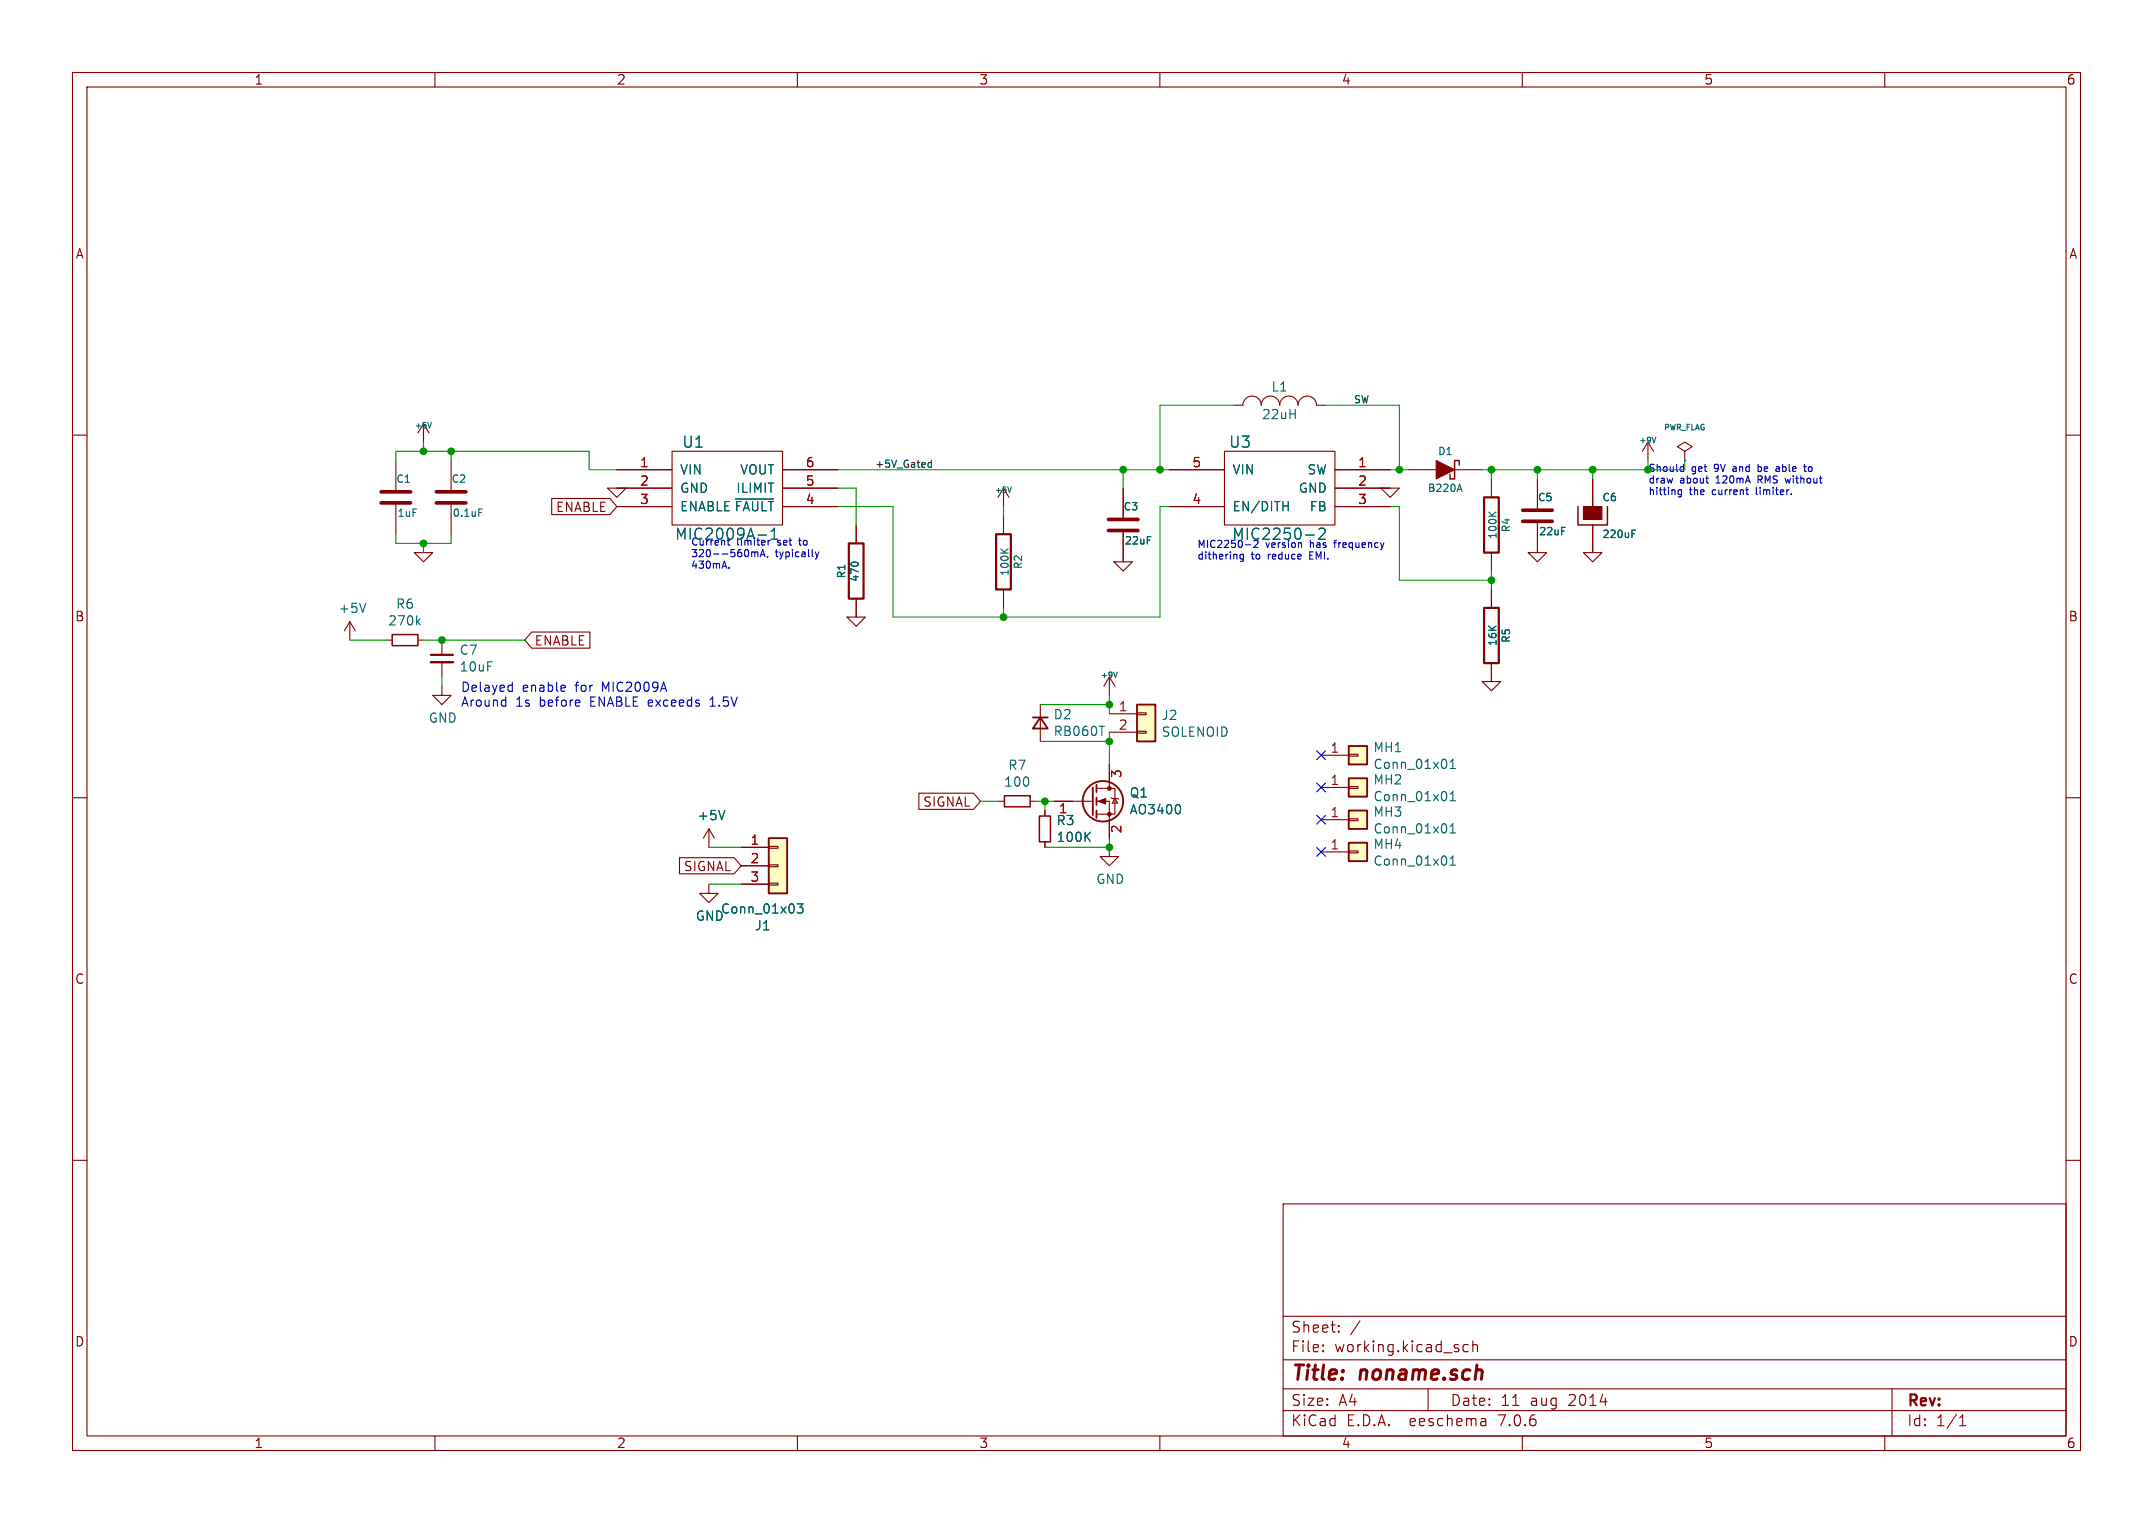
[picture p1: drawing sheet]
<svg xmlns="http://www.w3.org/2000/svg" width="297mm" height="210mm" viewBox="0 0 297 210" stroke-linecap="round" stroke-linejoin="round" font-family="sans-serif">
<g fill="none" stroke="#840000" stroke-width=".15">
<path d="M10 10h277v190h-277zM12 12h273v186h-273zM60 10v2M110 10v2M160 10v2M210 10v2M260 10v2M10 60h2M58.4 58.4l-.7 1.3M58.4 58.4v2.6M58.4 58.4l.8 1.3M170.2 55.9h1.2a1.27 1.27 0 0 1 1.3-1.3 1.27 1.27 0 0 1 1.3 1.3 1.27 1.27 0 0 1 1.3-1.3 1.27 1.27 0 0 1 1.2 1.3 1.27 1.27 0 0 1 1.3-1.3 1.27 1.27 0 0 1 1.3 1.3 1.27 1.27 0 0 1 1.2-1.3 1.27 1.27 0 0 1 1.3 1.3h1.3"/>
<path d="M285 60h2M54.6 63.5v4.3M54.6 69.3v4.4M57.1 76.2h2.6l-1.3 1.3zM62.2 63.5v4.3M62.2 69.3v4.4M76.1 68.7h8l1 1.2-1 1.1h-8zM83.8 67.3h2.6l-1.3 1.3zM85.1 64.8h7.6M85.1 67.3h7.6M85.1 69.9h7.6M92.7 62.2h15.2v10.2h-15.2z"/>
<path d="M107.9 64.8h7.7M107.9 67.3h7.7M107.9 69.9h7.7M118.1 72.4v2.5M138.4 67.3l-.7 1.3M138.4 67.3v2.6M138.4 71.1v2.6M138.4 67.3l.8 1.3M153.7 77.5h2.5l-1.3 1.2zM154.9 67.3v4.3M154.9 73.2v4.3M161.3 64.8h7.6"/>
<path d="M161.3 69.9h7.6M168.9 62.2h15.2v10.2h-15.2zM184.1 64.8h7.7M184.1 67.3h7.7M184.1 69.9h7.7M190.5 67.3h2.5l-1.2 1.3zM194.3 64.8h3.8M200.7 64.8h3.8M205.7 66v2.6M205.7 76.2v2.5M210.8 76.2h2.6l-1.3 1.3zM212.1 66v4.4"/>
<path d="M212.1 71.9v4.3M218.4 76.2h2.6l-1.3 1.3zM219.7 66v3.9M219.7 72.4v3.8M227.3 61l-.7 1.2M227.3 61v2.5M227.3 61l.8 1.2M232.4 62.2l1-.6-1-.6-1 .6 1 .6v1.3M232.4 63.5h.1M48.3 85.7l-.8 1.3M48.3 85.7v2.6M48.3 85.7l.7 1.3"/>
<path d="M53.3 88.3h.8M57.7 88.3h.7M61 94.6v1.3h1.2l-1.2 1.3-1.3-1.3h1.3M61 88.3v2M61 91.3v2M73.3 87.2h8.1v2.2h-8.1l-.9-1.1zM116.8 85.1h2.6l-1.3 1.3zM118.1 82.6v2.5M138.4 81.3v2.5M143.5 97.2v5M153 93.3l-.7 1.3M153 93.3v2.6"/>
<path d="M153 93.3l.8 1.3M153 98.4h3.8M156.8 98.3h1.3v.3h-1.3zM204.5 94h2.5l-1.3 1.3zM205.7 81.3v2.5M205.7 91.4v2.6M10 110h2M93.7 118.3h7.6l.9 1.1-.9 1.1h-7.6zM97.8 114.3l-.8 1.3M97.8 114.3v2.5M97.8 114.3l.8 1.3M102.2 116.8h3.8"/>
<path d="M102.2 119.4h3.8M106 119.3h1.3v.2h-1.3zM106 116.7h1.3v.3h-1.3zM126.8 109.4h7.5l1 1.1-1 1.1h-7.5zM137.8 110.5h.8M142.1 110.5h.8M144.1 111.8v.7M144.1 116.1v.7M145.4 110.5h5.3M151.3 110.5h1.7v5.1M151.3 108.7h2.5v3.6h-2.5M153 116.8v1.3h1.3l-1.3 1.3-1.2-1.3h1.2"/>
<path d="M153 105.4v3.3M153 101h3.8M153.3 110l.1 .1h.8l.1 .1M153.8 110.1l.4 .6h-.8zM156.8 100.8h1.3v.3h-1.3zM182.2 113h3.9M182.2 117.5h3.9M182.2 108.6h3.9M182.2 104.1h3.9M186.1 112.9h1.2v.3h-1.2zM186.1 117.3h1.2v.3h-1.2zM186.1 108.5h1.2v.2h-1.2z"/>
<path d="M186.1 104h1.2v.3h-1.2zM285 110h2M97.8 121.9v1.3h1.3l-1.3 1.3-1.3-1.3h1.3M102.2 121.9h3.8M106 121.8h1.3v.2h-1.3zM10 160h2M285 160h2M177 166h108v32h-108zM60 198v2M110 198v2M160 198v2M177 194.5h108"/>
<path d="M177 191.5h108M177 187.5h108M177 181.5h108M182.5 186.3h.1l-.1 .1M182.5 186.3v.1M182.5 185.5v.1M182.5 185.5h.1l-.1 .1M184.7 183.6v.1M184.7 183.6h-.1l.1 .1M184.7 182.8v.1M184.7 182.8h-.1l.1 .1M187.6 182.1l-1.3 2"/>
<path d="M197 191.5v3M202.5 185.5l-.4-.1-.3 .3v.4l.2 .2 .1 .1 .4-.1M203.2 185.5a.37 .37 0 0 1 .6 .1v.8M203.2 184.9v1.5M204.9 195.7l.1 .9M205 196.5l-.2 .1M205 196h-.2M210 198v2M260 198v2M261 191.5v6.5M270.3 196.6h.9M270.3 195.5l.4-.4v1.5"/>
</g>
<g fill="none" stroke="#006464" stroke-width=".15">
<path d="M59.5 58.3l-.2 .7M66.1 70.2h.4M101.5 68.8h5.2M104.6 73.8h1.1M106.4 74.4h.9M106.4 73.3l.4-.5v1.6M117.6 77.6h.6M138.1 75.7l.5 .6M139.1 75.7l-.6 .4M139.5 67.1l-.2 .8M158.3 74h.5M177 69.8h.7"/>
<path d="M177.7 69.2v1.2M180.1 73.8h1.2M181.9 73l.3-.2 .5 .1a.41 .41 0 0 1 0 .6l-.8 .9M201.3 66.8l.4 1M205.4 70.6l.5 .6M206.4 70.6l-.6 .4M215.4 72.7h.5M225.1 73.6h.4M225.1 73.1h.5M228.4 60.3l-.2 .8M50.5 83.2l-.5 1.3M57.6 85.7l.4 .5"/>
<path d="M58 85.3l-.5 .5M154.1 92.7l-.2 .7M100 111.8l-.4 1.2M149.9 115.3l.5 .7M150.4 114.8l-.7 .7M151.6 100.1h.8M162.7 111.1l.2 .3-.2 .7M200.1 114.9h.7M200.1 105.1l.3-.4v1.3M200.1 109.5l.3-.4v1.3M200.1 113.9l.3-.3v1.3M200.1 118.4l.3-.4v1.3"/>
<path d="M200.1 119.3h.7M200.1 110.4h.7M200.1 106h.7M110 124.6h.8l-.5 .5 .4 .1v.6l-.2 .1h-.3l-.2-.1"/>
</g>
<g fill="none" stroke="#840000" stroke-width=".25">
<path d="M142.5 98.9h2M143.5 98.9l1 1.6h-2zM156.8 97.2h2.6v5h-2.6zM106 115.6h2.6v7.6h-2.6zM150.7 108.6v3.8M151.3 108.2v1M151.3 110v1M151.3 111.8v1M186.1 111.8h2.5v2.5h-2.5zM186.1 116.2h2.5v2.5h-2.5zM186.1 107.3h2.5v2.6h-2.5zM186.1 102.9h2.5v2.5h-2.5z"/>
<circle cx="152.1" cy="110.5" r="2.79"/>
</g>
<path d="M59.4 91.3h3.1" fill="none" stroke="#840000" stroke-width=".33"/>
<path d="M117.1 74.9h2v7.7h-2zM137.4 73.7h2v7.6h-2zM204.7 68.6h2.1v7.6h-2.1zM59.4 90.3h3.1M204.7 83.8h2.1v7.6h-2.1z" fill="none" stroke="#840000" stroke-width=".3"/>
<path d="M201.3 64.1v-.6h-.6v2.5h-.7v-.6M217.7 69.9v2.5h4v-2.5M54.1 87.5h3.6v1.5h-3.6zM138.6 109.7h3.5v1.6h-3.5zM143.4 112.5h1.5v3.6h-1.5z" fill="none" stroke="#840000" stroke-width=".2"/>
<g fill="#840000" stroke="#840000" stroke-width=".15">
<path d="M218.4 69.9h2.6v1.7h-2.6z"/>
<path d="M151.5 110.5l1-.4v.8z"/>
<path d="M198.1 63.5l2.6 1.3-2.6 1.2z"/>
<circle cx="153" cy="112.3" r=".25"/>
<circle cx="153" cy="108.7" r=".25"/>
</g>
<g fill="#ffffc2" stroke="#ffffc2" stroke-width=".14">
<path d="M186.1 111.8h2.5v2.5h-2.5z"/>
<path d="M156.8 97.2h2.6v5h-2.6z"/>
<path d="M106 115.6h2.6v7.6h-2.6z"/>
<path d="M186.1 116.2h2.5v2.5h-2.5z"/>
<path d="M186.1 107.3h2.5v2.6h-2.5z"/>
<path d="M186.1 102.9h2.5v2.5h-2.5z"/>
</g>
<path d="M52.6 69.3h4M52.6 67.8h4M60.2 69.3h4.1M60.2 67.8h4.1M152.9 73.2h4.1M152.9 71.6h4.1M210.1 71.9h4M210.1 70.4h4" fill="none" stroke="#840000" stroke-width=".51"/>
<path d="M128.1 64.3l.1 .1h.3M128.5 63.4v1M128.5 63.8h-.3l-.1 .1" fill="none" stroke="#0f0f0f" stroke-width=".15"/>
<g fill="none" stroke="#0000c2" stroke-width=".15">
<path d="M100.6 78.3v.1M103.7 76.1v.7M103.7 76.2l.3-.1 .1 .1M104.1 76.2l.2-.1 .2 .1v.6M104.1 76.2v.6M104.9 76.8l.3-1 .3 1M105 76.5h.4M105.9 76.7l-.1 .2M106 74.5v.7M106.2 74.5l-.2 .2M110.2 74.5h.3M112.5 76.1l.2 .7"/>
<path d="M112.7 76.8l-.2 .3M112.9 76.1l-.2 .7M171.5 76.4v.8l-.2 .2h-.2M171.5 76.5l-.3-.1-.2 .2 .1 .4h.4M173.5 74.9l-.6 .6h.6M179.5 75v.5M180.7 76.1v1h.4M180.7 76.6h.3M184 74.8h.4M232 64.4h.2M232 67.5v.8l-.2 .2h-.3M232 67.6l-.3-.1-.2 .2 .1 .5h.4"/>
<path d="M232.2 64v1M232.2 65h-.2M239.2 64.4h-.1M239.2 64.6l-.2 .2 .2 .2M240.8 67.5h.4M241.1 68.2h.1M242.3 67.2v.9l.1 .1M242.5 66.1h.4M242.5 65h.4M242.5 64.4h.4M242.5 64v1M242.9 65.6h-.4v1"/>
<path d="M245.1 64.4h.3v.6M245.4 65h-.3M245.4 64.6h-.3M246.6 66.1l-.2 .5M248.8 64.4h.4M249 65h.2M249.8 64.4h-.2l-.1 .1v.4l.3 .1M69.6 96.5l.2 .1M69.8 96.1v1.3M69.8 97.3l-.2 .1M70.3 94.5h.4M70.7 94.1v1.2"/>
<path d="M70.7 95.3h-.4M77.8 94.5h.1l.1 .3-.6 .1M77.9 95.3h-.1M98 97.4h.7M98.2 96.3l-.2 .2"/>
</g>
<g fill="none" stroke="#009600" stroke-width=".15">
<path d="M170.2 55.9h-10.2v8.9M182.9 55.9h10.1v8.9M54.6 63.5v-1.3h26.7v2.6h3.8M54.6 73.7v1.2h7.6v-1.2M58.4 61v1.2M58.4 74.9v1.3M62.2 62.2v1.3M115.6 64.8h45.7M115.6 69.9h7.6v15.2h36.8v-15.2h1.3M115.6 67.3h2.5v5.1M138.4 69.9v1.2M154.9 64.8v2.5"/>
<path d="M191.8 64.8h2.5M191.8 69.9h1.2v10.1h12.7M205.7 64.8v1.2M205.7 78.7v2.6M212.1 64.8v1.2M219.7 64.8v1.2M227.3 63.5v1.3M232.4 63.5v1.3h-27.9M48.3 88.3h5M58.4 88.3h14M61 93.3v1.3M138.4 83.8v1.3"/>
<path d="M143.5 97.2h9.5M153 95.9v2.5M97.8 116.8h4.4M135.3 110.5h2.5M142.9 110.5h2.5M143.5 102.2h9.5M144.1 110.5v1.3M153 101v4.4M153 115.6v1.2h-8.9M97.8 121.9h4.4"/>
</g>
<path d="M181.6 116.9l1.3 1.2M181.6 108l1.3 1.2M181.6 103.5l1.3 1.2M181.6 112.4l1.3 1.2M182.9 116.9l-1.3 1.2M182.9 108l-1.3 1.2M182.9 103.5l-1.3 1.2M182.9 112.4l-1.3 1.2" fill="none" stroke="#000084" stroke-width=".15"/>
<g fill="#009600" stroke="#009600" stroke-width=".15">
<circle cx="153" cy="116.8" r=".46"/>
<circle cx="160" cy="64.8" r=".46"/>
<circle cx="193" cy="64.8" r=".46"/>
<circle cx="154.9" cy="64.8" r=".46"/>
<circle cx="138.4" cy="85.1" r=".46"/>
<circle cx="153" cy="97.2" r=".46"/>
<circle cx="144.1" cy="110.5" r=".46"/>
<circle cx="153" cy="102.2" r=".46"/>
<circle cx="58.4" cy="74.9" r=".46"/>
<circle cx="61" cy="88.3" r=".46"/>
<circle cx="62.2" cy="62.2" r=".46"/>
<circle cx="58.4" cy="62.2" r=".46"/>
<circle cx="227.3" cy="64.8" r=".46"/>
<circle cx="219.7" cy="64.8" r=".46"/>
<circle cx="205.7" cy="64.8" r=".46"/>
<circle cx="212.1" cy="64.8" r=".46"/>
<circle cx="205.7" cy="80" r=".46"/>
</g>
<g font-size="2.8" fill="#840000">
<text x="178" y="190.9">Title:</text>
<text x="187.7" y="190.9">noname.sch</text>
</g>
<g font-size="2.1" fill="#006464">
<text x="94" y="62">U1</text>
<text x="169.5" y="62">U3</text>
<text x="93" y="74.7">MIC2009A-1</text>
<text x="169.9" y="74.7">MIC2250-2</text>
</g>
<g font-size="2.1" fill="#840000">
<text x="178" y="184">Sheet:</text>
<text x="178" y="186.7">File:</text>
<text x="184.1" y="186.7">working.kicad_sch</text>
<text x="178" y="196.9">KiCad</text>
<text x="178" y="194.1">Size:</text>
<text x="184.7" y="194.1">A4</text>
<text x="185.7" y="196.9">E.D.A.</text>
<text x="194.6" y="196.9">eeschema</text>
<text x="200" y="194.1">Date:</text>
<text x="207" y="196.9">7.0.6</text>
<text x="207" y="194.1">11</text>
<text x="211.2" y="194.1">aug</text>
<text x="216.5" y="194.1">2014</text>
<text x="263" y="194.3">Rev:</text>
<text x="263" y="196.9">Id:</text>
<text x="267.1" y="196.9">1/1</text>
</g>
<g font-size="1.8" fill="#840000">
<text x="35" y="11.9">1</text>
<text x="85" y="11.9">2</text>
<text x="135" y="11.9">3</text>
<text x="185" y="11.9">4</text>
<text x="235" y="11.9">5</text>
<text x="285" y="11.9">6</text>
<text x="10.3" y="35.9">A</text>
<text x="285.3" y="35.9">A</text>
<text x="76.6" y="70.8">ENABLE</text>
<text x="10.3" y="85.9">B</text>
<text x="73.7" y="89.2">ENABLE</text>
<text x="285.3" y="85.9">B</text>
<text x="127.3" y="111.4">SIGNAL</text>
<text x="94.2" y="120.3">SIGNAL</text>
<text x="10.3" y="135.9">C</text>
<text x="285.3" y="135.9">C</text>
<text x="10.3" y="185.9">D</text>
<text x="285.3" y="185.9">D</text>
<text x="35" y="199.9">1</text>
<text x="85" y="199.9">2</text>
<text x="135" y="199.9">3</text>
<text x="185" y="199.9">4</text>
<text x="235" y="199.9">5</text>
<text x="285" y="199.9">6</text>
</g>
<g font-size="1.8" fill="#006464">
<text x="174" y="58">22uH</text>
<text x="175.3" y="54.2">L1</text>
<text x="93.7" y="65.6">VIN</text>
<text x="102" y="65.6">VOUT</text>
<text x="169.9" y="65.6">VIN</text>
<text x="180.3" y="65.6">SW</text>
<text x="93.7" y="68.2">GND</text>
<text x="93.7" y="70.7">ENABLE ~{FAULT}</text>
<text x="101.5" y="68.2">ILIMIT</text>
<text x="169.9" y="70.7">EN/DITH</text>
<text x="179.1" y="68.2">GND</text>
<text x="180.6" y="70.7">FB</text>
<text x="46.6" y="84.7">+5V</text>
<text x="53.4" y="86.5">270k</text>
<text x="54.5" y="84.2">R6</text>
<text x="63.3" y="90.5">C7</text>
<text x="63.3" y="92.8">10uF</text>
<text x="59.1" y="99.9">GND</text>
<text x="145.2" y="99.4">D2</text>
<text x="145.2" y="101.7">RB060T</text>
<text x="160.2" y="99.5">J2</text>
<text x="160.2" y="101.8">SOLENOID</text>
<text x="139" y="106.4">R7</text>
<text x="189.4" y="106.2">Conn_01x01</text>
<text x="189.4" y="103.9">MH1</text>
<text x="96.1" y="113.3">+5V</text>
<text x="138.4" y="108.7">100</text>
<text x="145.7" y="114">R3</text>
<text x="146" y="112.5">1</text>
<text x="155.7" y="112.5">AO3400</text>
<text x="155.7" y="110.2">Q1</text>
<text x="189.4" y="110.7">Conn_01x01</text>
<text x="189.4" y="112.8">MH3</text>
<text x="189.4" y="108.4">MH2</text>
<text x="145.7" y="116.3">100K</text>
<text x="189.4" y="115.1">Conn_01x01</text>
<text x="189.4" y="119.6">Conn_01x01</text>
<text x="189.4" y="117.3">MH4</text>
<text x="151.1" y="122.1">GND</text>
<text x="95.9" y="127.2">GND</text>
<text x="99.4" y="126.2">Conn_01x03</text>
<text x="104" y="128.5">J1</text>
</g>
<g font-size="1.8" fill="#a90000">
<text x="88.2" y="64.5">1</text>
<text x="111.1" y="64.5">6</text>
<text x="164.4" y="64.5">5</text>
<text x="187.3" y="64.5">1</text>
<text x="88.2" y="67.1">2</text>
<text x="88.2" y="69.6">3</text>
<text x="111.1" y="69.6">4</text>
<text x="111.1" y="67.1">5</text>
<text x="164.4" y="69.6">4</text>
<text x="187.3" y="67.1">2</text>
<text x="187.3" y="69.6">3</text>
<text x="154.2" y="98.2">1</text>
<text x="154.2" y="100.7">2</text>
<text x="155" y="107.4" transform="rotate(-90 155 107.4)">3</text>
<text x="183.4" y="103.9">1</text>
<text x="183.4" y="112.8">1</text>
<text x="183.4" y="108.3">1</text>
<text x="103.4" y="116.6">1</text>
<text x="103.4" y="119.1">2</text>
<text x="155" y="115" transform="rotate(-90 155 115)">2</text>
<text x="183.4" y="117.2">1</text>
<text x="103.4" y="121.7">3</text>
</g>
<g font-size="1.8" fill="#0000c2">
<text x="63.5" y="95.5">Delayed</text>
<text x="72" y="95.5">enable</text>
<text x="79.5" y="95.5">for</text>
<text x="83.3" y="95.5">MIC2009A</text>
<text x="63.5" y="97.5">Around</text>
<text x="71.1" y="97.5">1s</text>
<text x="74.6" y="97.5">before</text>
<text x="81.7" y="97.5">ENABLE exceeds</text>
<text x="98.6" y="97.5">1.5V</text>
</g>
<g font-size="1.4" fill="#0f0f0f">
<text x="186.7" y="55.7">SW</text>
<text x="120.6" y="64.6">+5V_Gated</text>
</g>
<g font-size="1.4" fill="#006464">
<text x="198.3" y="63">D1</text>
<text x="54.6" y="66.8">C1</text>
<text x="54.7" y="71.5">1uF</text>
<text x="62.2" y="66.8">C2</text>
<text x="62.3" y="71.5">0.1uF</text>
<text x="154.9" y="70.6">C3</text>
<text x="196.9" y="68">B220A</text>
<text x="212.1" y="69.3">C5</text>
<text x="220.9" y="69.3">C6</text>
<text x="95.2" y="75.3">Current</text>
<text x="101.7" y="75.3">limiter</text>
<text x="155.1" y="75.3">22uF</text>
<text x="174.7" y="75.6">version</text>
<text x="180.9" y="75.6">has</text>
<text x="206.7" y="74.5" transform="rotate(-90 206.7 74.5)">100K</text>
<text x="208.5" y="73.5" transform="rotate(-90 208.5 73.5)">R4</text>
<text x="212.2" y="74">22uF</text>
<text x="220.9" y="74.4">220uF</text>
<text x="116.8" y="79.9" transform="rotate(-90 116.8 79.9)">R1</text>
<text x="118.7" y="80.3" transform="rotate(-90 118.7 80.3)">470</text>
<text x="139.3" y="79.5" transform="rotate(-90 139.3 79.5)">100K</text>
<text x="141.2" y="78.6" transform="rotate(-90 141.2 78.6)">R2</text>
<text x="206.7" y="89.2" transform="rotate(-90 206.7 89.2)">16K</text>
<text x="208.5" y="88.7" transform="rotate(-90 208.5 88.7)">R5</text>
</g>
<g font-size="1.4" fill="#0000c2">
<text x="227.3" y="65.1">Should</text>
<text x="233.4" y="65.1">get</text>
<text x="236.7" y="65.1">9V</text>
<text x="239.5" y="65.1">and</text>
<text x="243.2" y="65.1">be</text>
<text x="246" y="65.1">able</text>
<text x="250.2" y="65.1">to</text>
<text x="227.3" y="66.7">draw</text>
<text x="227.3" y="68.3">hitting</text>
<text x="231.8" y="66.7">about</text>
<text x="233.1" y="68.3">the</text>
<text x="236.4" y="68.3">current</text>
<text x="237" y="66.7">120mA</text>
<text x="242.7" y="68.3">limiter.</text>
<text x="243" y="66.7">RMS</text>
<text x="247" y="66.7">without</text>
<text x="95.2" y="76.9">320--560mA,</text>
<text x="107" y="76.9">typically</text>
<text x="107.5" y="75.3">set</text>
<text x="110.7" y="75.3">to</text>
<text x="165.1" y="75.6">MIC2250-2</text>
<text x="165.1" y="77.2">dithering</text>
<text x="172.7" y="77.2">to</text>
<text x="175.1" y="77.2">reduce</text>
<text x="181.1" y="77.2">EMI.</text>
<text x="184.6" y="75.6">frequency</text>
<text x="95.2" y="78.5">430mA.</text>
</g>
<g font-size="1.1" fill="#006464">
<text x="57.1" y="59.3">+5V</text>
<text x="229.4" y="59.5">PWR_FLAG</text>
<text x="226" y="61.3">+9V</text>
<text x="137.1" y="68.2">+5V</text>
<text x="151.7" y="93.7">+9V</text>
</g>
</svg>
